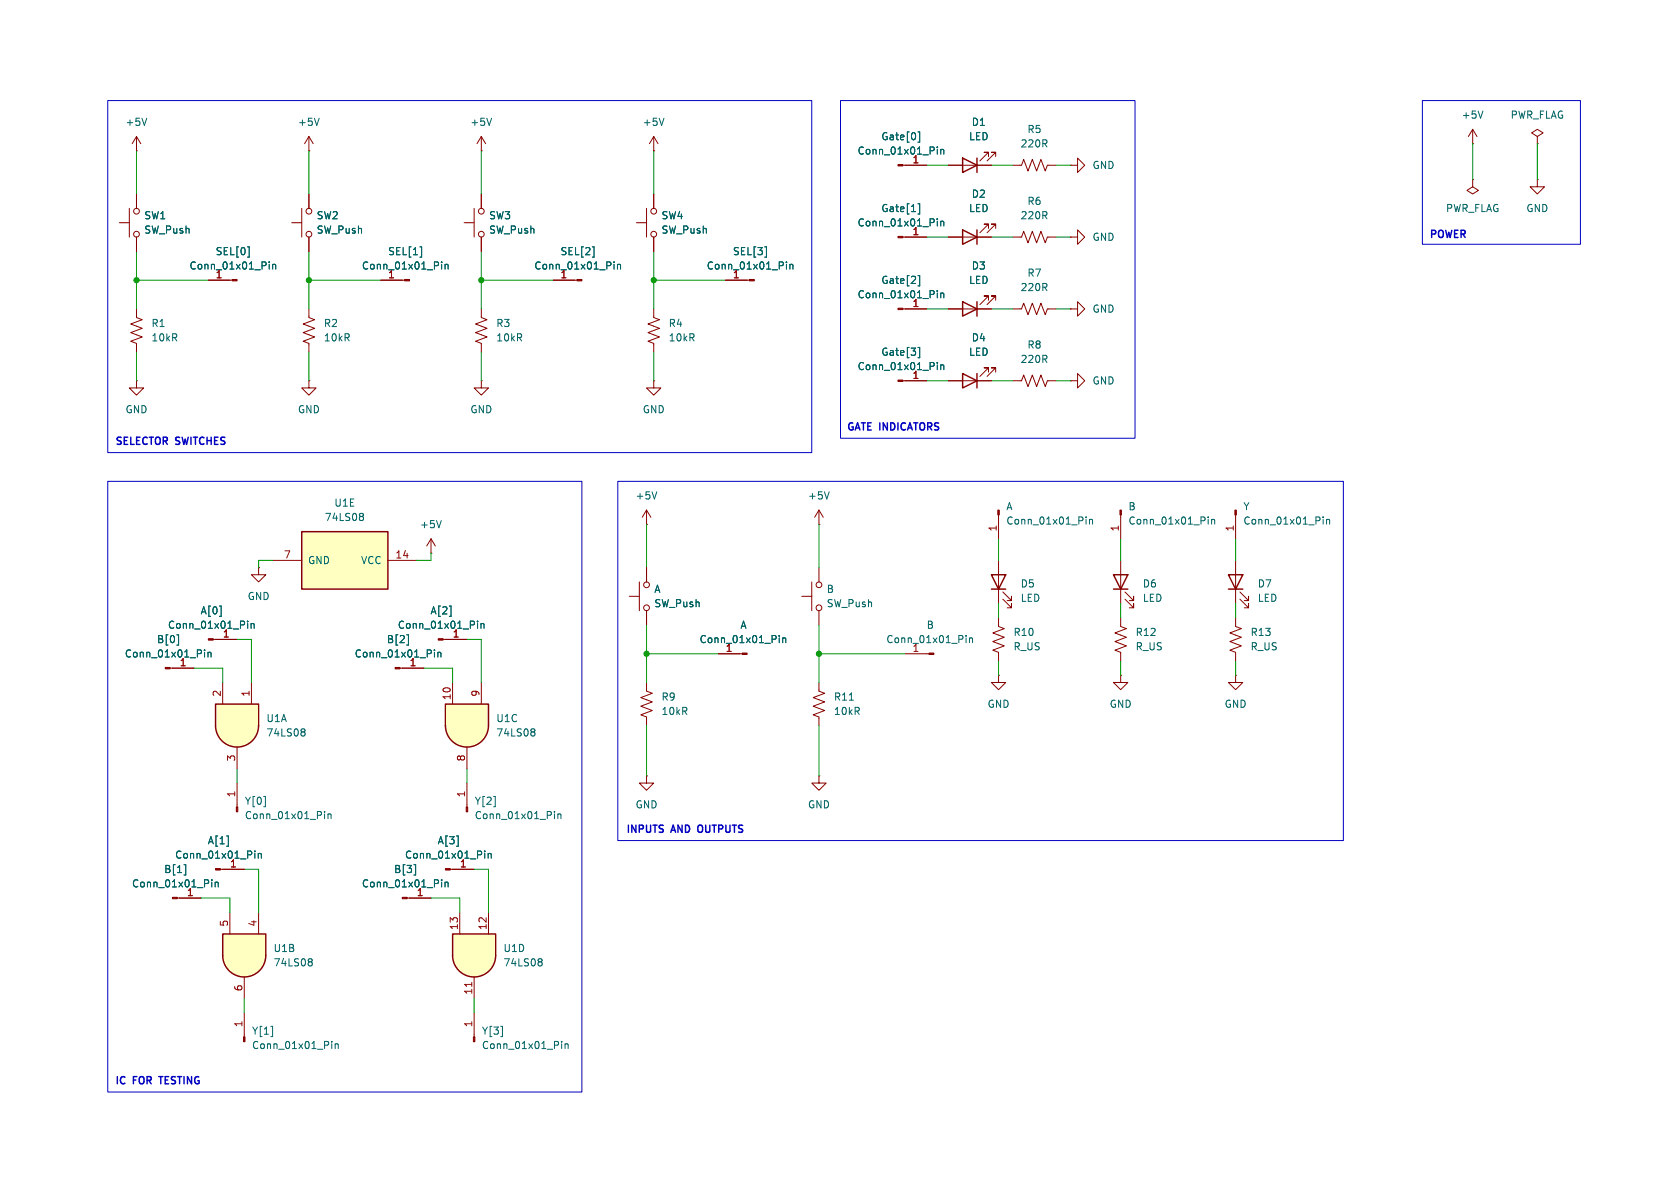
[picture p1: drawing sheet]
<svg xmlns="http://www.w3.org/2000/svg" width="297mm" height="210mm" viewBox="0 0 297 210" stroke-linecap="round" stroke-linejoin="round" font-family="sans-serif">
<g fill="#840000" stroke="#840000" stroke-width=".18">
<path d="M69.8 118h.9v.2h-.9z"/>
<path d="M102 49.4h.9v.3h-.9z"/>
<path d="M41 49.4h.9v.3h-.9z"/>
</g>
<g fill="none" stroke="#840000" stroke-width=".18">
<path d="M21.1 39.4h1.8M22.9 36.8v5.1M24.1 34.3v2.5M112.5 39.4h1.8M114.3 36.8v5.1M115.6 34.3v2.5M167.6 29.2h7.7M174.8 27.7v-.8h-.8h.8l-1.6 1.5M176 27.7v-.8h-.7h.7l-1.5 1.5M271.8 31.8v1.2h1.2l-1.2 1.3-1.3-1.3h1.3M271.8 31.8h.1M271.8 24.1l1-.6-1-.6-1 .6 1 .6v1.3"/>
<path d="M271.8 25.4h.1M24.1 54.6v1.5l1 .4-2 .8 2 .7-2 .8 2 .8-2 .7 1 .4v1.5M24.1 41.9v2.6M36.8 49.5h4.2M97.8 49.5h4.2M115.6 54.6v1.5l1 .4-2 .8 2 .7-2 .8 2 .8-2 .7 1 .4v1.5M115.6 41.9v2.6M167.6 41.9h7.7M174.8 40.4v-.8h-.8h.8l-1.6 1.5M176 40.4v-.8h-.7h.7l-1.5 1.5M24.1 67.3v1.3h1.3l-1.3 1.3-1.2-1.3h1.2M24.1 67.3h.1"/>
<path d="M45.7 100.3v1.3h1.3l-1.3 1.3-1.3-1.3h1.3M45.7 100.3h.1M70.7 118.1h4.2M111.3 105.4h1.7M113 102.9v5.1M114.3 100.3v2.6M114.3 108v2.5M114.3 120.7v1.5l1 .4-2 .7 2 .8-2 .7 2 .8-2 .8 1 .3v1.6"/>
<circle cx="24.1" cy="37.3" r=".51"/>
<circle cx="115.6" cy="37.3" r=".51"/>
<circle cx="24.1" cy="41.4" r=".51"/>
<circle cx="115.6" cy="41.4" r=".51"/>
<circle cx="114.3" cy="103.4" r=".51"/>
<circle cx="114.3" cy="107.4" r=".51"/>
</g>
<g fill="none" stroke="#006464" stroke-width=".18">
<path d="M43.8 43.6h.3v1.9h-.3M47.6 46.3v.1M47.6 46.7v.9M48.2 46.8l.2-.1 .3 .1v.8M48.2 46.7v.9M104.7 43.6h.3v1.9h-.3M108.6 46.3v.1M108.6 46.7v.9M109.2 46.7v.9M109.2 46.8l.1-.1 .3 .1 .1 .8M71.9 112.2h.3v1.8h-.3M76.8 114.9v.1"/>
<path d="M76.8 115.3v.8M77.4 115.3v.8M77.4 115.4l.2-.1 .3 .1 .1 .7"/>
</g>
<path d="M170.2 27.9l2.5 1.3-2.5 1.3zM172.7 27.9v2.6M170.2 40.6l2.5 1.3-2.5 1.3zM172.7 40.6v2.6" fill="none" stroke="#840000" stroke-width=".25"/>
<path d="M38.1 128.3h7.6a3.8 3.8 0 0 1-3.8 3.8 3.8 3.8 0 0 1-3.8-3.8z" fill="#ffffc2" stroke="#ffffc2" stroke-width=".18"/>
<path d="M38.1 124.5h7.6v3.8h-7.6z" fill="#ffffc2"/>
<path d="M38.1 124.5h7.6v3.8a3.8 3.8 0 0 1-3.8 3.8 3.8 3.8 0 0 1-3.8-3.8z" fill="none" stroke="#840000" stroke-width=".25"/>
<g fill="none" stroke="#840000" stroke-width=".18">
<path d="M24.1 26.7h.1M24.1 24.1l-.7 1.3M24.1 24.1l.8 1.3M24.1 24.1v2.6M51.6 39.4h1.7M53.3 36.8v5.1M54.6 34.3v2.5M82 39.4h1.8M83.8 36.8v5.1M85.1 34.3v2.5M260.3 25.4h.1M260.3 22.9l-.7 1.2"/>
<path d="M260.3 22.9l.8 1.2M260.3 22.9v2.5M54.6 41.9v2.6M85.1 41.9v2.6M78.3 113h4.2M176.5 119.4v1.3h1.3l-1.3 1.2-1.2-1.2h1.2M176.5 119.4h.1M39.4 120.7v3.8M41.9 132.1v3.8M41.9 138.4v4.2M44.4 120.7v3.8"/>
<circle cx="54.6" cy="37.3" r=".51"/>
<circle cx="85.1" cy="37.3" r=".51"/>
<circle cx="54.6" cy="41.4" r=".51"/>
<circle cx="85.1" cy="41.4" r=".51"/>
</g>
<g fill="none" stroke="#006464" stroke-width=".18">
<path d="M262.2 19.6l-.5 1.3M25.9 20.9l-.4 1.3M79.4 107.1h.3v1.9h-.3M84.4 109.8v.1M84.4 110.2v.9M85 110.2v.9M85 110.3l.2-.1 .3 .1 .1 .8M53.5 128.8h.2l.2 .3-.2 .3M53.5 129.4h.2M53.7 129.4l.2 .2v.3l-.1 .2h-.3M46.6 140.8h.3v1.8h-.3M57.4 143.5v.1"/>
<path d="M57.4 143.9v.8M58 143.9v.8M58 144l.2-.1h.3v.8"/>
</g>
<g fill="#840000" stroke="#840000" stroke-width=".18">
<path d="M41.8 142.6h.2v.9h-.2z"/>
<path d="M77.5 112.9h.8v.3h-.8z"/>
</g>
<path d="M78.7 128.3h7.7a3.8 3.8 0 0 1-3.9 3.8 3.8 3.8 0 0 1-3.8-3.8z" fill="#ffffc2" stroke="#ffffc2" stroke-width=".18"/>
<path d="M78.7 124.5h7.7v3.8h-7.7z" fill="#ffffc2"/>
<path d="M170.2 53.3l2.5 1.3-2.5 1.3zM172.7 53.3v2.6M170.2 66l2.5 1.3-2.5 1.3zM172.7 66v2.6M78.7 124.5h7.7v3.8a3.8 3.8 0 0 1-3.9 3.8 3.8 3.8 0 0 1-3.8-3.8z" fill="none" stroke="#840000" stroke-width=".25"/>
<g fill="none" stroke="#840000" stroke-width=".18">
<path d="M54.6 26.7h.1M54.6 24.1l-.8 1.3M54.6 24.1l.8 1.3M54.6 24.1v2.6M85.1 26.7h.1M85.1 24.1v2.6M85.1 24.1l-.8 1.3M85.1 24.1l.8 1.3M115.6 26.7h.1M115.6 24.1l-.8 1.3M115.6 24.1l.7 1.3M115.6 24.1v2.6"/>
<path d="M159.6 29.2h4.2M179.1 29.2h1.5l.4-1 .7 2 .8-2 .8 2 .7-2 .8 2 .4-1h1.5M189.2 29.2h1.3v-1.3l1.3 1.3-1.3 1.3v-1.3M189.2 29.2h.1M260.3 31.8v1.2l1.1 .7-1.1 .6-1-.6 1-.7M260.3 31.8h.1M54.6 54.6v1.5l1 .4-2 .8 2 .7-2 .8 2 .8-2 .7 1 .4v1.5M67.3 49.5h4.2M85.1 54.6v1.5l1 .4-2 .8 2 .7-2 .8 2 .8-2 .7 1 .4v1.5M128.3 49.5h4.2M159.6 54.6h4.2M159.6 41.9h4.2"/>
<path d="M167.6 54.6h7.7M174.8 53.1v-.8h-.8h.8l-1.6 1.5M176 53.1v-.8h-.7h.7l-1.5 1.5M179.1 54.6h1.5l.4-1 .7 2 .8-2 .8 2 .7-2 .8 2 .4-1h1.5M179.1 41.9h1.5l.4-1 .7 2 .8-2 .8 2 .7-2 .8 2 .4-1h1.5M189.2 54.6h1.3v-1.3l1.3 1.3-1.3 1.3v-1.3M189.2 54.6h.1M189.2 41.9h1.3v-1.3l1.3 1.3-1.3 1.3v-1.3M189.2 41.9h.1M54.6 67.3v1.3h1.3l-1.3 1.3-1.3-1.3h1.3M54.6 67.3h.1M85.1 67.3v1.3h1.3l-1.3 1.3-1.3-1.3h1.3"/>
<path d="M85.1 67.3h.1M115.6 67.3v1.3h1.2l-1.2 1.3-1.3-1.3h1.3M115.6 67.3h.1M159.6 67.3h4.2M167.6 67.3h7.7M174.8 65.8v-.8h-.8h.8l-1.6 1.5M176 65.8v-.8h-.7h.7l-1.5 1.5M179.1 67.3h1.5l.4-1 .7 2 .8-2 .8 2 .7-2 .8 2 .4-1h1.5M189.2 67.3h1.3v-1.3l1.3 1.3-1.3 1.3v-1.3M189.2 67.3h.1M80 120.7v3.8M82.5 132.1v3.8"/>
<path d="M82.5 138.4v4.2M85.1 120.7v3.8M114.3 137.2v1.2h1.3l-1.3 1.3-1.3-1.3h1.3M114.3 137.2h.1M83.8 179.1v4.2"/>
</g>
<g fill="none" stroke="#006464" stroke-width=".18">
<path d="M56.4 20.9l-.4 1.3M86.9 20.9l-.4 1.3M117.4 20.9l-.4 1.3M162.3 23.3h.3v1.8h-.3M162.3 36h.3v1.8h-.3M165.7 26v.1M165.7 26.4v.8M165.7 38.7v.1M165.7 39.1v.8M166.3 26.4v.8M166.3 39.1v.8M166.3 26.5l.2-.1 .3 .1 .1 .7"/>
<path d="M166.3 39.2l.2-.1 .3 .1 .1 .7M74.2 43.6h.3v1.9h-.3M78.1 46.3v.1M78.1 46.7v.9M78.7 46.7v.9M78.7 46.8l.2-.1 .3 .1v.8M135.2 43.6h.3v1.9h-.3M139 46.3v.1M139 46.7v.9M139.6 46.8l.2-.1 .3 .1 .1 .8M139.6 46.7v.9M162.3 48.7h.3v1.8h-.3"/>
<path d="M165.7 51.4v.1M165.7 51.8v.8M166.3 51.8v.8M166.3 51.9l.2-.1 .3 .1 .1 .7M162.3 61.4h.3v1.8h-.3M165.7 64.1v.1M165.7 64.5v.8M166.3 64.5v.8M166.3 64.6l.2-.1 .3 .1 .1 .7M94.1 128.8h.2l.3 .3-.3 .3M94.1 129.4h.2M94.3 129.4l.3 .2v.3l-.1 .2h-.4"/>
<path d="M87.3 140.8h.3v1.8h-.3M98 143.5v.1M98 143.9v.8M98.6 143.9v.8M98.6 144l.2-.1h.3l.1 .8M88.5 181.4h.3v1.8h-.3M99.3 184.1v.1M99.3 184.5v.9M99.9 184.5v.9M99.9 184.6l.2-.1 .3 .1v.8"/>
</g>
<g fill="#840000" stroke="#840000" stroke-width=".18">
<path d="M82.4 142.6h.3v.9h-.3z"/>
<path d="M158.7 29.1h.9v.2h-.9z"/>
<path d="M71.5 49.4h.9v.3h-.9z"/>
<path d="M132.5 49.4h.8v.3h-.8z"/>
<path d="M158.7 41.8h.9v.2h-.9z"/>
<path d="M158.7 54.5h.9v.2h-.9z"/>
<path d="M158.7 67.2h.9v.2h-.9z"/>
<path d="M83.7 183.3h.2v.9h-.2z"/>
</g>
<path d="M80 168.9h7.6a3.8 3.8 0 0 1-3.8 3.8 3.8 3.8 0 0 1-3.8-3.8z" fill="#ffffc2" stroke="#ffffc2" stroke-width=".18"/>
<path d="M80 165.1h7.6v3.8h-7.6z" fill="#ffffc2"/>
<path d="M80 165.1h7.6v3.8a3.8 3.8 0 0 1-3.8 3.8 3.8 3.8 0 0 1-3.8-3.8z" fill="none" stroke="#840000" stroke-width=".25"/>
<path d="M30.1 118.1h4.2M72 158.8h4.2M79.6 153.7h4.2M81.3 161.3v3.8M83.8 172.7v3.8M86.4 161.3v3.8" fill="none" stroke="#840000" stroke-width=".18"/>
<path d="M83.4 173.7v.7" fill="none" stroke="#a90000" stroke-width=".18"/>
<g fill="none" stroke="#006464" stroke-width=".18">
<path d="M31.3 112.2h.3v1.8h-.3M36.2 114.9v.1M36.2 115.3v.8M36.8 115.3v.8M36.8 115.4l.2-.1 .3 .1v.7M73.2 152.9h.3v1.8h-.3M78.1 155.5v.1M78.1 155.9v.9M78.7 155.9v.9M78.7 156.1l.2-.2 .3 .1v.8M80.7 147.8h.3v1.8h-.3M85.7 150.4v.2"/>
<path d="M85.7 150.9v.8M86.3 150.9v.8M86.3 151l.2-.1h.3v.8M95.4 169.5h.2l.2 .2-.2 .3M95.4 170h.2M95.6 170l.2 .3v.2l-.1 .2-.3 .1"/>
</g>
<g fill="#840000" stroke="#840000" stroke-width=".18">
<path d="M78.7 153.5h.9v.3h-.9z"/>
<path d="M71.1 158.6h.9v.3h-.9z"/>
<path d="M29.2 118h.9v.2h-.9z"/>
</g>
<path d="M53.3 94h15.3v10.1h-15.3z" fill="#ffffc2"/>
<path d="M53.3 94h15.3v10.1h-15.3zM196.8 101.6h2.6l-1.3 2.5zM196.8 104.1h2.6" fill="none" stroke="#840000" stroke-width=".25"/>
<g fill="none" stroke="#840000" stroke-width=".18">
<path d="M48.3 99.1h5M68.6 99.1h5.1M76.2 97.8h.1M76.2 95.3l-.8 1.2M76.2 95.3l.8 1.2M76.2 95.3v2.5M198.1 99.1v7.6M37.7 113h4.2M198.9 105.9l1.5 1.5v-.7v.7h-.8M198.9 104.6l1.5 1.6v-.8v.8h-.8M31.3 158.8h4.3M39 153.7h4.2"/>
<path d="M43.2 179.1v4.2"/>
</g>
<g fill="none" stroke="#006464" stroke-width=".18">
<path d="M63.8 90.7h.2l.3 .3-.3 .3M63.8 91.3h.2M64 91.3l.3 .2v.3l-.2 .2h-.3M78 92l-.4 1.3M38.8 107.1h.3v1.9h-.3M43.8 109.8v.1M43.8 110.2v.9M44.4 110.2v.9M44.4 110.3l.2-.1 .3 .1v.8M32.5 152.9h.3v1.8h-.3M37.4 155.5v.1M37.4 155.9v.9"/>
<path d="M38 155.9v.9M38 156.1l.2-.2 .3 .1 .1 .8M40.1 147.8h.3v1.8h-.3M45.1 150.4v.2M45.1 150.9v.8M45.7 150.9v.8M45.7 151l.1-.1h.3l.1 .8M47.9 181.4h.3v1.8h-.3M58.7 184.1v.1M58.7 184.5v.9M59.3 184.5v.9M59.3 184.6l.1-.1 .3 .1 .1 .8"/>
</g>
<g fill="#840000" stroke="#840000" stroke-width=".18">
<path d="M36.8 112.9h.9v.3h-.9z"/>
<path d="M30.5 158.6h.8v.3h-.8z"/>
<path d="M43.1 183.3h.2v.9h-.2z"/>
<path d="M38.1 153.5h.9v.3h-.9z"/>
</g>
<path d="M39.4 168.9h7.6a3.8 3.8 0 0 1-3.8 3.8 3.8 3.8 0 0 1-3.8-3.8z" fill="#ffffc2" stroke="#ffffc2" stroke-width=".18"/>
<path d="M39.4 165.1h7.6v3.8h-7.6z" fill="#ffffc2"/>
<path d="M175.3 101.6h2.5l-1.3 2.5zM175.3 104.1h2.5M217.2 101.6h2.5l-1.3 2.5zM217.2 104.1h2.5M39.4 165.1h7.6v3.8a3.8 3.8 0 0 1-3.8 3.8 3.8 3.8 0 0 1-3.8-3.8z" fill="none" stroke="#840000" stroke-width=".25"/>
<g fill="none" stroke="#840000" stroke-width=".18">
<path d="M24.1 34.3v2.5M54.6 34.3v2.5M85.1 34.3v2.5M115.6 34.3v2.5M160 29.2h3.8M167.6 29.2h2.6M172.7 29.2h2.6M24.1 41.9v2.6M36.8 49.5h3.8M54.6 41.9v2.6M67.3 49.5h3.8M85.1 41.9v2.6"/>
<path d="M97.8 49.5h3.8M115.6 41.9v2.6M128.3 49.5h3.8M160 41.9h3.8M160 54.6h3.8M167.6 41.9h2.6M167.6 54.6h2.6M172.7 41.9h2.6M172.7 54.6h2.6M160 67.3h3.8M167.6 67.3h2.6M172.7 67.3h2.6"/>
<path d="M114.3 92.7h.1M114.3 90.2l-.8 1.2M114.3 90.2l.8 1.2M114.3 90.2v2.5M144.8 92.7h.1M144.8 90.2l-.8 1.2M144.8 90.2l.7 1.2M144.8 90.2v2.5M176.5 91v4.3M176.5 99.1v7.6M198.1 91v4.3M218.4 91v4.3"/>
<path d="M218.4 99.1v7.6M30.5 118.1h3.8M38.1 113h3.8M71.1 118.1h3.8M78.7 113h3.8M114.3 100.3v2.6M114.3 108v2.5M127 115.6h4.2M141.7 105.4h1.8M143.5 102.9v5.1M144.8 100.3v2.6M144.8 108v2.5"/>
<path d="M160 115.6h4.2M176.5 109.2v1.5l1 .4-2 .8 2 .7-2 .8 2 .8-2 .7 1 .4v1.5M177.3 105.9l1.5 1.5v-.7v.7h-.7M177.3 104.6l1.5 1.6v-.8v.8h-.7M198.1 119.4v1.3h1.3l-1.3 1.2-1.3-1.2h1.3M198.1 119.4h.1M198.1 109.2v1.5l1 .4-2 .8 2 .7-2 .8 2 .8-2 .7 1 .4v1.5M218.4 109.2v1.5l1.1 .4-2.1 .8 2.1 .7-2.1 .8 2.1 .8-2.1 .7 1 .4v1.5M218.4 119.4v1.3h1.3l-1.3 1.2-1.2-1.2h1.2M218.4 119.4h.1M219.2 105.9l1.5 1.5v-.7v.7h-.7M219.2 104.6l1.5 1.6v-.8v.8h-.7"/>
<path d="M144.8 137.2v1.2h1.2l-1.2 1.3-1.3-1.3h1.3M144.8 137.2h.1M144.8 120.7v1.5l1 .4-2 .7 2 .8-2 .7 2 .8-2 .8 1 .3v1.6M31.7 158.8h3.9M39.4 153.7h3.8M72.4 158.8h3.8M80 153.7h3.8M40.6 161.3v3.8M43.2 172.7v3.8M45.7 161.3v3.8"/>
<circle cx="144.8" cy="107.4" r=".51"/>
<circle cx="144.8" cy="103.4" r=".51"/>
</g>
<g fill="none" stroke="#006464" stroke-width=".18">
<path d="M162.3 23.3h.3v1.8h-.3M162.3 36h.3v1.8h-.3M165.7 26v.1M165.7 26.4v.8M165.7 38.7v.1M165.7 39.1v.8M166.3 39.2l.2-.1 .3 .1 .1 .7M166.3 26.4v.8M166.3 39.1v.8M166.3 26.5l.2-.1 .3 .1 .1 .7M43.8 43.6h.3v1.9h-.3M47.6 46.3v.1"/>
<path d="M47.6 46.7v.9M48.2 46.8l.2-.1 .3 .1v.8M48.2 46.7v.9M74.2 43.6h.3v1.9h-.3M78.1 46.3v.1M78.1 46.7v.9M78.7 46.7v.9M78.7 46.8l.2-.1 .3 .1v.8M104.7 43.6h.3v1.9h-.3M108.6 46.3v.1M108.6 46.7v.9M109.2 46.8l.1-.1 .3 .1 .1 .8"/>
<path d="M109.2 46.7v.9M135.2 43.6h.3v1.9h-.3M139 46.3v.1M139 46.7v.9M139.6 46.8l.2-.1 .3 .1 .1 .8M139.6 46.7v.9M162.3 48.7h.3v1.8h-.3M165.7 51.4v.1M165.7 51.8v.8M166.3 51.8v.8M166.3 51.9l.2-.1 .3 .1 .1 .7M162.3 61.4h.3v1.8h-.3"/>
<path d="M165.7 64.1v.1M165.7 64.5v.8M166.3 64.5v.8M166.3 64.6l.2-.1 .3 .1 .1 .7M116.1 86.9l-.4 1.3M146.6 86.9l-.4 1.3M192 91.4v.1M192 91.8v.9M192.6 91.9l.2-.1 .3 .1 .1 .8M192.6 91.8v.9M213.6 91.4v.1M213.6 91.8v.9"/>
<path d="M214.2 91.9l.2-.1 .3 .1v.8M214.2 91.8v.9M233.9 91.4v.1M233.9 91.8v.9M234.5 91.8v.9M234.5 91.9l.2-.1 .3 .1 .1 .8M31.3 112.2h.3v1.8h-.3M36.2 114.9v.1M36.2 115.3v.8M36.8 115.4l.2-.1 .3 .1v.7M36.8 115.3v.8M38.8 107.1h.3v1.9h-.3"/>
<path d="M43.8 109.8v.1M43.8 110.2v.9M44.4 110.3l.2-.1 .3 .1v.8M44.4 110.2v.9M71.9 112.2h.3v1.8h-.3M76.8 114.9v.1M76.8 115.3v.8M77.4 115.3v.8M77.4 115.4l.2-.1 .3 .1 .1 .7M79.4 107.1h.3v1.9h-.3M84.4 109.8v.1M84.4 110.2v.9"/>
<path d="M85 110.2v.9M85 110.3l.2-.1 .3 .1 .1 .8M137.8 112.3v.2M137.8 112.8v.8M138.4 112.8v.8M138.4 112.9l.2-.1h.3v.8M170.8 112.3v.2M170.8 112.8v.8M171.4 112.9l.2-.1h.3v.8M171.4 112.8v.8M150.2 123.8h.7M32.5 152.9h.3v1.8h-.3"/>
<path d="M37.4 155.5v.1M37.4 155.9v.9M38 156.1l.2-.2 .3 .1 .1 .8M38 155.9v.9M40.1 147.8h.3v1.8h-.3M45.1 150.4v.2M45.1 150.9v.8M45.7 151l.1-.1h.3l.1 .8M45.7 150.9v.8M73.2 152.9h.3v1.8h-.3M78.1 155.5v.1M78.1 155.9v.9"/>
<path d="M78.7 155.9v.9M78.7 156.1l.2-.2 .3 .1v.8M80.7 147.8h.3v1.8h-.3M85.7 150.4v.2M85.7 150.9v.8M86.3 150.9v.8M86.3 151l.2-.1h.3v.8M54.7 169.5h.3l.2 .2-.2 .3M54.7 170h.3M55 170l.2 .3v.2l-.1 .2-.4 .1"/>
</g>
<g fill="#840000" stroke="#840000" stroke-width=".18">
<path d="M131.2 115.4h.9v.3h-.9z"/>
<path d="M218.3 90.2h.3v.8h-.3z"/>
<path d="M176.4 90.2h.3v.8h-.3z"/>
<path d="M198 90.2h.2v.8h-.2z"/>
<path d="M164.2 115.4h.9v.3h-.9z"/>
</g>
<g fill="none" stroke="#009600" stroke-width=".18">
<path d="M24.1 26.7v7.6M54.6 26.7v7.6M85.1 26.7v7.6M115.6 26.7v7.6M163.8 29.2h3.8M175.3 29.2h3.8M186.7 29.2h2.5M260.3 25.4v6.4M271.8 25.4v6.4M24.1 49.5h12.7M24.1 44.5v10.1M54.6 49.5h12.7"/>
<path d="M54.6 44.5v10.1M85.1 44.5v10.1M85.1 49.5h12.7M115.6 44.5v10.1M115.6 49.5h12.7M163.8 41.9h3.8M163.8 54.6h3.8M175.3 41.9h3.8M175.3 54.6h3.8M186.7 41.9h2.5M186.7 54.6h2.5M24.1 62.2v5.1"/>
<path d="M54.6 62.2v5.1M85.1 62.2v5.1M115.6 62.2v5.1M163.8 67.3h3.8M175.3 67.3h3.8M186.7 67.3h2.5M48.3 99.1h-2.6v1.2M76.2 97.8v1.3h-2.5M114.3 92.7v7.6M144.8 92.7v7.6M176.5 95.3v3.8M198.1 95.3v3.8"/>
<path d="M218.4 95.3v3.8M34.3 118.1h5.1v2.6M41.9 113h2.5v7.7M74.9 118.1h5.1v2.6M82.5 113h2.6v7.7M114.3 110.5v10.2M114.3 115.6h12.7M144.8 115.6h15.2M144.8 110.5v10.2M176.5 106.7v2.5M176.5 116.8v2.6M198.1 106.7v2.5"/>
<path d="M198.1 116.8v2.6M218.4 106.7v2.5M218.4 116.8v2.6M41.9 135.9v2.5M82.5 135.9v2.5M114.3 128.3v8.9M144.8 128.3v8.9M35.6 158.8h5v2.5M43.2 153.7h2.5v7.6M76.2 158.8h5.1v2.5M83.8 153.7h2.6v7.6M43.2 176.5v2.6"/>
<path d="M83.8 176.5v2.6"/>
</g>
<path d="M28.1 190.3h.7" fill="none" stroke="#0000c2" stroke-width=".25"/>
<path d="M19 17.8h124.5v62.2h-124.5zM148.6 17.8h52.1v59.7h-52.1zM251.5 17.8h27.9v25.4h-27.9zM19 85.1h83.9v107.9h-83.9zM109.2 85.1h128.3v63.5h-128.3z" fill="none" stroke="#0000c2" stroke-width=".18"/>
<g fill="#009600" stroke="#009600" stroke-width=".18">
<circle cx="114.3" cy="115.6" r=".46"/>
<circle cx="115.6" cy="49.5" r=".46"/>
<circle cx="54.6" cy="49.5" r=".46"/>
<circle cx="24.1" cy="49.5" r=".46"/>
<circle cx="85.1" cy="49.5" r=".46"/>
<circle cx="144.8" cy="115.6" r=".46"/>
</g>
<g font-size="1.8" fill="#006464">
<text x="22.1" y="22.5">+5V</text>
<text x="52.6" y="22.5">+5V</text>
<text x="83.1" y="22.5">+5V</text>
<text x="113.5" y="22.5">+5V</text>
<text x="171.7" y="22.5">D1</text>
<text x="181.5" y="23.7">R5</text>
<text x="258.3" y="21.2">+5V</text>
<text x="267" y="21.2">PWR_FLAG</text>
<text x="151.5" y="27.5">Conn_01x01_Pin</text>
<text x="155.7" y="25">Gate[0]</text>
<text x="171.2" y="25">LED</text>
<text x="180.3" y="26.3">220R</text>
<text x="171.7" y="35.2">D2</text>
<text x="193" y="30.1">GND</text>
<text x="25.4" y="39">SW1</text>
<text x="25.4" y="41.5">SW_Push</text>
<text x="55.9" y="39">SW2</text>
<text x="55.9" y="41.5">SW_Push</text>
<text x="86.4" y="39">SW3</text>
<text x="86.4" y="41.5">SW_Push</text>
<text x="116.8" y="39">SW4</text>
<text x="116.8" y="41.5">SW_Push</text>
<text x="151.5" y="40.2">Conn_01x01_Pin</text>
<text x="155.7" y="37.7">Gate[1]</text>
<text x="171.2" y="37.7">LED</text>
<text x="180.3" y="39">220R</text>
<text x="181.5" y="36.4">R6</text>
<text x="255.5" y="37.7">PWR_FLAG</text>
<text x="269.7" y="37.7">GND</text>
<text x="33.4" y="47.9">Conn_01x01_Pin</text>
<text x="38" y="45.3">SEL[0]</text>
<text x="63.9" y="47.9">Conn_01x01_Pin</text>
<text x="68.5" y="45.3">SEL[1]</text>
<text x="94.4" y="47.9">Conn_01x01_Pin</text>
<text x="99" y="45.3">SEL[2]</text>
<text x="124.8" y="47.9">Conn_01x01_Pin</text>
<text x="129.5" y="45.3">SEL[3]</text>
<text x="171.7" y="47.9">D3</text>
<text x="193" y="42.8">GND</text>
<text x="151.5" y="52.9">Conn_01x01_Pin</text>
<text x="155.7" y="50.4">Gate[2]</text>
<text x="171.2" y="50.4">LED</text>
<text x="180.3" y="51.7">220R</text>
<text x="181.5" y="49.1">R7</text>
<text x="26.7" y="58">R1</text>
<text x="57.2" y="58">R2</text>
<text x="87.6" y="58">R3</text>
<text x="118.1" y="58">R4</text>
<text x="193" y="55.5">GND</text>
<text x="26.7" y="60.6">10kR</text>
<text x="57.2" y="60.6">10kR</text>
<text x="87.6" y="60.6">10kR</text>
<text x="118.1" y="60.6">10kR</text>
<text x="151.5" y="65.6">Conn_01x01_Pin</text>
<text x="155.7" y="63.1">Gate[3]</text>
<text x="171.2" y="63.1">LED</text>
<text x="171.7" y="60.6">D4</text>
<text x="180.3" y="64.4">220R</text>
<text x="181.5" y="61.8">R8</text>
<text x="193" y="68.2">GND</text>
<text x="22.1" y="73.3">GND</text>
<text x="52.6" y="73.3">GND</text>
<text x="83.1" y="73.3">GND</text>
<text x="113.5" y="73.3">GND</text>
<text x="59" y="89.8">U1E</text>
<text x="112.3" y="88.5">+5V</text>
<text x="142.7" y="88.5">+5V</text>
<text x="57.3" y="92.3">74LS08</text>
<text x="74.2" y="93.6">+5V</text>
<text x="177.8" y="92.9">Conn_01x01_Pin</text>
<text x="177.8" y="90.4">A</text>
<text x="199.4" y="92.9">Conn_01x01_Pin</text>
<text x="199.4" y="90.4">B</text>
<text x="219.7" y="92.9">Conn_01x01_Pin</text>
<text x="219.7" y="90.4">Y</text>
<text x="54.4" y="99.9">GND</text>
<text x="63.7" y="99.9">VCC</text>
<text x="43.7" y="106.3">GND</text>
<text x="115.6" y="105">A</text>
<text x="115.6" y="107.5">SW_Push</text>
<text x="146.1" y="105">B</text>
<text x="146.1" y="107.5">SW_Push</text>
<text x="180.3" y="104.1">D5</text>
<text x="180.3" y="106.6">LED</text>
<text x="201.9" y="104.1">D6</text>
<text x="201.9" y="106.6">LED</text>
<text x="222.3" y="104.1">D7</text>
<text x="222.3" y="106.6">LED</text>
<text x="27.7" y="113.9">B[0]</text>
<text x="29.6" y="111.4">Conn_01x01_Pin</text>
<text x="35.4" y="108.8">A[0]</text>
<text x="68.3" y="113.9">B[2]</text>
<text x="70.2" y="111.4">Conn_01x01_Pin</text>
<text x="76" y="108.8">A[2]</text>
<text x="123.6" y="113.9">Conn_01x01_Pin</text>
<text x="130.8" y="111.4">A</text>
<text x="156.6" y="113.9">Conn_01x01_Pin</text>
<text x="163.7" y="111.4">B</text>
<text x="179.1" y="112.6">R10</text>
<text x="200.7" y="112.6">R12</text>
<text x="221" y="112.6">R13</text>
<text x="22" y="116.4">Conn_01x01_Pin</text>
<text x="62.6" y="116.4">Conn_01x01_Pin</text>
<text x="161.2" y="115.3">1</text>
<text x="179.1" y="115.2">R_US</text>
<text x="200.7" y="115.2">R_US</text>
<text x="221" y="115.2">R_US</text>
<text x="116.8" y="124.1">R9</text>
<text x="147.3" y="124.1">R11</text>
<text x="174.5" y="125.3">GND</text>
<text x="196.1" y="125.3">GND</text>
<text x="216.4" y="125.3">GND</text>
<text x="47" y="127.9">U1A</text>
<text x="47" y="130.4">74LS08</text>
<text x="87.6" y="127.9">U1C</text>
<text x="87.6" y="130.4">74LS08</text>
<text x="116.8" y="126.6">10kR</text>
<text x="147.3" y="126.6">10kR</text>
<text x="43.2" y="142.5">Y[0]</text>
<text x="83.8" y="142.5">Y[2]</text>
<text x="112.3" y="143.1">GND</text>
<text x="142.7" y="143.1">GND</text>
<text x="36.6" y="149.5">A[1]</text>
<text x="43.2" y="145">Conn_01x01_Pin</text>
<text x="77.3" y="149.5">A[3]</text>
<text x="83.8" y="145">Conn_01x01_Pin</text>
<text x="28.9" y="154.5">B[1]</text>
<text x="30.9" y="152">Conn_01x01_Pin</text>
<text x="69.6" y="154.5">B[3]</text>
<text x="71.5" y="152">Conn_01x01_Pin</text>
<text x="23.2" y="157.1">Conn_01x01_Pin</text>
<text x="63.9" y="157.1">Conn_01x01_Pin</text>
<text x="48.3" y="168.5">U1B</text>
<text x="48.3" y="171">74LS08</text>
<text x="88.9" y="168.5">U1D</text>
<text x="88.9" y="171">74LS08</text>
<text x="44.5" y="183.1">Y[1]</text>
<text x="44.5" y="185.6">Conn_01x01_Pin</text>
<text x="85.1" y="183.1">Y[3]</text>
<text x="85.1" y="185.6">Conn_01x01_Pin</text>
</g>
<g font-size="1.8" fill="#a90000">
<text x="161.2" y="29">1</text>
<text x="161.2" y="41.7">1</text>
<text x="38" y="49.3">1</text>
<text x="68.5" y="49.3">1</text>
<text x="99" y="49.3">1</text>
<text x="129.5" y="49.3">1</text>
<text x="161.2" y="54.4">1</text>
<text x="161.2" y="67.1">1</text>
<text x="176.3" y="94.1" transform="rotate(-90 176.3 94.1)">1</text>
<text x="197.9" y="94.1" transform="rotate(-90 197.9 94.1)">1</text>
<text x="218.2" y="94.1" transform="rotate(-90 218.2 94.1)">1</text>
<text x="50.1" y="98.8">7</text>
<text x="69.8" y="98.8">14</text>
<text x="39.3" y="112.8">1</text>
<text x="79.9" y="112.8">1</text>
<text x="31.7" y="117.9">1</text>
<text x="72.3" y="117.9">1</text>
<text x="128.2" y="115.3">1</text>
<text x="39.1" y="123.3" transform="rotate(-90 39.1 123.3)">2</text>
<text x="44.2" y="123.3" transform="rotate(-90 44.2 123.3)">1</text>
<text x="79.8" y="123.9" transform="rotate(-90 79.8 123.9)">10</text>
<text x="84.8" y="123.3" transform="rotate(-90 84.8 123.3)">9</text>
<text x="41.7" y="134.7" transform="rotate(-90 41.7 134.7)">3</text>
<text x="82.3" y="134.7" transform="rotate(-90 82.3 134.7)">8</text>
<text x="41.7" y="141" transform="rotate(-90 41.7 141)">1</text>
<text x="82.3" y="141" transform="rotate(-90 82.3 141)">1</text>
<text x="40.6" y="153.4">1</text>
<text x="81.2" y="153.4">1</text>
<text x="32.9" y="158.5">1</text>
<text x="73.6" y="158.5">1</text>
<text x="40.4" y="163.9" transform="rotate(-90 40.4 163.9)">5</text>
<text x="45.5" y="163.9" transform="rotate(-90 45.5 163.9)">4</text>
<text x="81" y="164.5" transform="rotate(-90 81 164.5)">13</text>
<text x="86.1" y="164.5" transform="rotate(-90 86.1 164.5)">12</text>
<text x="42.9" y="175.3" transform="rotate(-90 42.9 175.3)">6</text>
<text x="83.6" y="175.9" transform="rotate(-90 83.6 175.9)">11</text>
<text x="42.9" y="181.7" transform="rotate(-90 42.9 181.7)">1</text>
<text x="83.6" y="181.7" transform="rotate(-90 83.6 181.7)">1</text>
</g>
<g font-size="1.8" fill="#0000c2">
<text x="252.5" y="42.4">POWER</text>
<text x="149.5" y="76.5">GATE INDICATORS</text>
<text x="20.2" y="79">SELECTOR SWITCHES</text>
<text x="110.5" y="147.6">INPUTS</text>
<text x="118.7" y="147.6">AND</text>
<text x="123.9" y="147.6">OUTPUTS</text>
<text x="20.2" y="192">IC</text>
<text x="23.5" y="192">FOR</text>
<text x="28.7" y="192">TESTING</text>
</g>
</svg>
